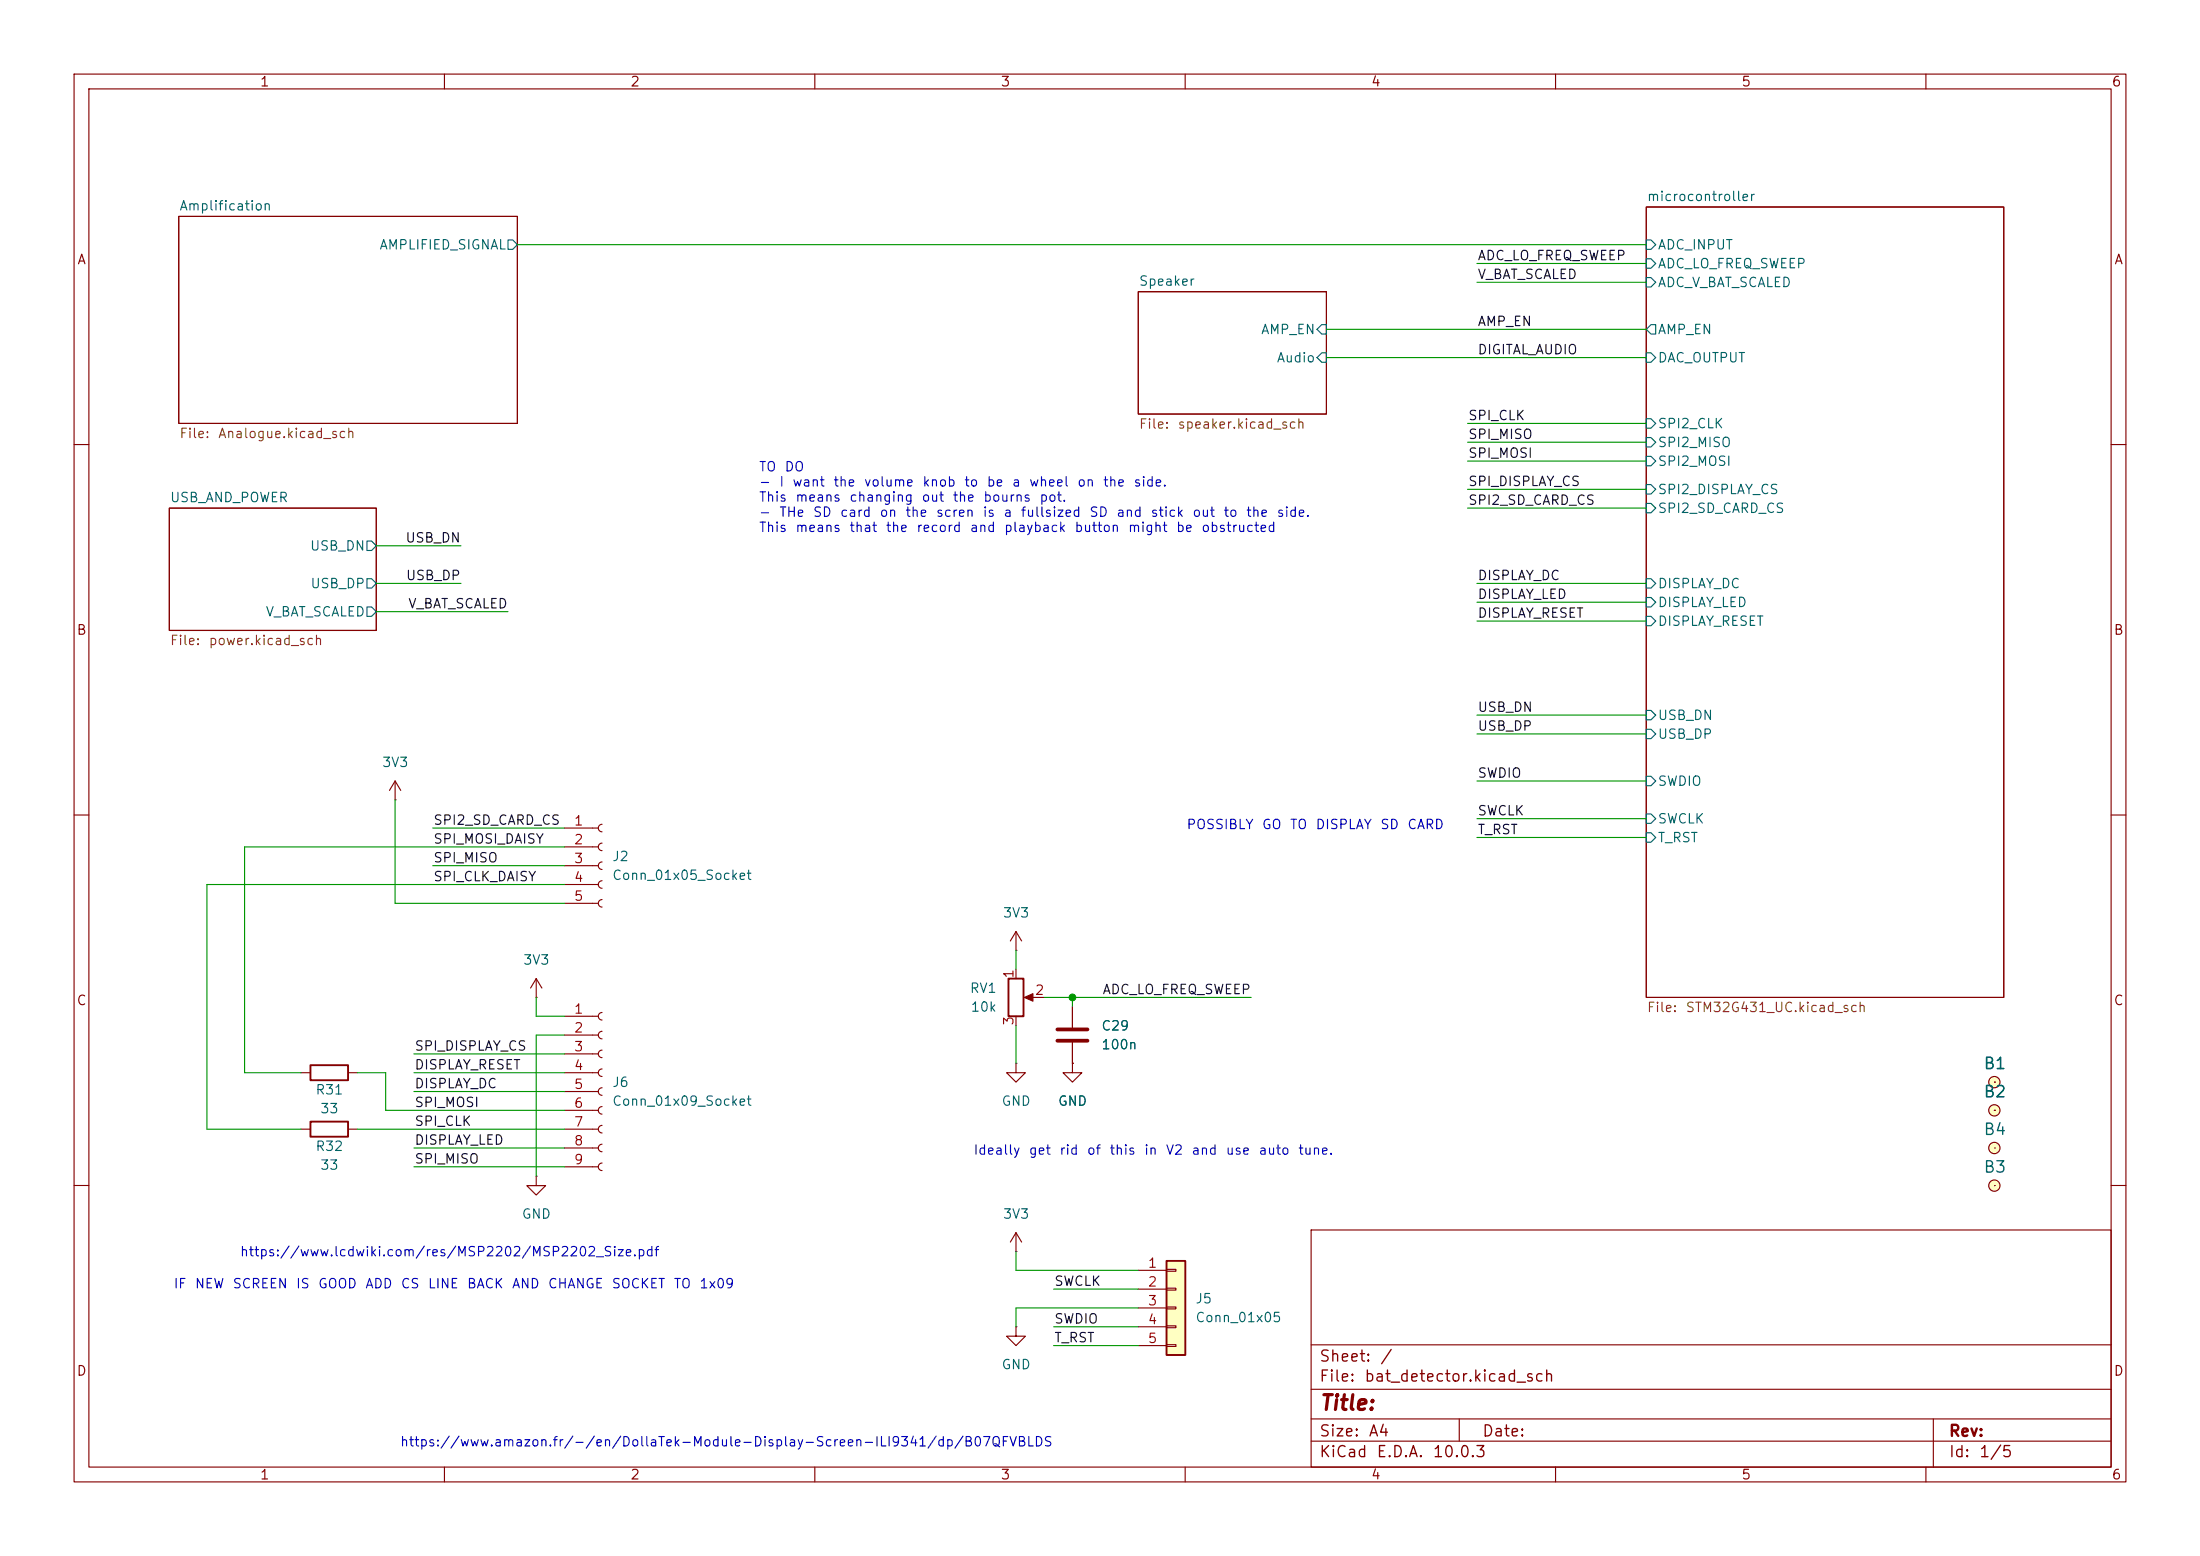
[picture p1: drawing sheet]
<svg xmlns="http://www.w3.org/2000/svg" width="297mm" height="210mm" viewBox="0 0 297 210" stroke-linecap="round" stroke-linejoin="round" font-family="sans-serif">
<g fill="none" stroke="#840000" stroke-width=".15">
<path d="M10 10h277v190h-277zM12 12h273v186h-273zM60 10v2M110 10v2M160 10v2M210 10v2M260 10v2M24.1 29.2h45.7v28h-45.7zM153.7 39.4h25.4v16.5h-25.4zM222.2 27.9h48.3v106.7h-48.3zM10 60h2M22.9 68.6h27.9v16.5h-27.9z"/>
<path d="M285 60h2M10 110h2M53.3 108h.1M53.3 105.4l-.7 1.3M53.3 105.4l.8 1.3M53.3 105.4v2.6M76.2 111.8h4.6M76.2 114.3h4.6M76.2 116.8h4.6M76.2 119.4h4.6M81.3 111.3a.51 .51 0 0 0-.5 .5 .51 .51 0 0 0 .5 .5M81.3 113.8a.51 .51 0 0 0-.5 .5 .51 .51 0 0 0 .5 .5"/>
<path d="M81.3 116.3a.51 .51 0 0 0-.5 .5 .51 .51 0 0 0 .5 .5M81.3 118.9a.51 .51 0 0 0-.5 .5 .51 .51 0 0 0 .5 .5M285 110h2M72.4 134.6h.1M72.4 132.1l-.8 1.3M72.4 132.1l.8 1.3M72.4 132.1v2.5M76.2 121.9h4.6M81.3 121.4a.51 .51 0 0 0-.5 .5 .51 .51 0 0 0 .5 .5M137.2 128.3h.1M137.2 125.7l-.8 1.3M137.2 125.7l.7 1.3"/>
<path d="M137.2 125.7v2.6M144.8 135.9v2.8M40.6 152.4h1.3M47 152.4h1.3M72.4 158.8v1.2h1.3l-1.3 1.3-1.3-1.3h1.3M72.4 158.8h.1M137.2 143.5v1.3h1.2l-1.2 1.3-1.3-1.3h1.3M137.2 143.5h.1M144.8 143.5v1.3h1.2l-1.2 1.3-1.3-1.3h1.3M144.8 143.5h.1M144.8 140.7v2.8M269.2 146.1h.1"/>
<path d="M10 160h2M137.2 168.9h.1M137.2 166.4v2.5M137.2 166.4l-.8 1.2M137.2 166.4l.7 1.2M177 166h108v32h-108zM269.2 160h.1M285 160h2M60 198v2M110 198v2M160 198v2M177 194.5h108"/>
<path d="M177 191.5h108M177 187.5h108M177 181.5h108M197 191.5v3M210 198v2M260 198v2M261 191.5v6.5"/>
<circle cx="269.2" cy="146" r=".76"/>
<circle cx="269.2" cy="160" r=".76"/>
</g>
<g fill="none" stroke="#006464" stroke-width=".15">
<path d="M68.6 32.4h.6l.6 .6-.6 .7h-.6zM222.2 32.4h.7l.6 .6-.6 .7h-.7zM222.2 34.9h.7l.6 .7-.6 .6h-.7zM222.2 37.5h.7l.6 .6-.6 .6h-.7zM177.8 48.3l.6-.7h.7v1.3h-.7zM177.8 44.5l.6-.7h.7v1.3h-.7zM222.2 47.6h.7l.6 .7-.6 .6h-.7zM222.2 56.5h.7l.6 .7-.6 .6h-.7zM222.2 59.1h.7l.6 .6-.6 .6h-.7zM222.9 43.8h.6v1.3h-.6l-.7-.6zM49.5 73h.7l.6 .7-.6 .6h-.7zM49.5 78.1h.7l.6 .6-.6 .7h-.7z"/>
<path d="M222.2 78.1h.7l.6 .6-.6 .7h-.7zM222.2 65.4h.7l.6 .6-.6 .7h-.7zM222.2 61.6h.7l.6 .6-.6 .7h-.7zM222.2 67.9h.7l.6 .7-.6 .6h-.7zM49.5 81.9h.7l.6 .7-.6 .6h-.7zM222.2 80.6h.7l.6 .7-.6 .6h-.7zM222.2 83.2h.7l.6 .6-.6 .7h-.7zM222.2 95.9h.7l.6 .6-.6 .7h-.7zM222.2 98.4h.7l.6 .7-.6 .6h-.7zM222.2 109.9h.7l.6 .6-.6 .6h-.7zM222.2 104.8h.7l.6 .6-.6 .6h-.7zM222.2 112.4h.7l.6 .6-.6 .7h-.7z"/>
</g>
<g fill="#ffffc2" stroke="#ffffc2" stroke-width=".14">
<circle cx="269.2" cy="160" r=".76"/>
<circle cx="269.2" cy="146" r=".76"/>
</g>
<path d="M41.9 151.4h5.1v2h-5.1z" fill="none" stroke="#840000" stroke-width=".25"/>
<path d="M142.7 138.9h4.1M142.7 140.5h4.1" fill="none" stroke="#840000" stroke-width=".51"/>
<path d="M157.5 170.2h2.5v12.7h-2.5z" fill="#ffffc2"/>
<path d="M136.1 132.1h2.1v5.1h-2.1zM41.9 143.8h5.1v2h-5.1zM157.5 170.2h2.5v12.7h-2.5z" fill="none" stroke="#840000" stroke-width=".25"/>
<g fill="none" stroke="#840000" stroke-width=".15">
<path d="M76.2 137.2h4.6M76.2 139.7h4.6M81.3 136.7a.51 .51 0 0 0-.5 .5 .51 .51 0 0 0 .5 .5M81.3 139.2a.51 .51 0 0 0-.5 .5 .51 .51 0 0 0 .5 .5M137.2 130.8v1.3M137.2 137.2v1.2M138.7 134.6h2.3M144.8 135.9v2.8M40.6 144.8h1.3M47 144.8h1.3M76.2 144.8h4.6M76.2 142.2h4.6"/>
<path d="M76.2 147.3h4.6M76.2 149.9h4.6M76.2 152.4h4.6M76.2 154.9h4.6M76.2 157.5h4.6M81.3 141.7a.51 .51 0 0 0-.5 .5 .51 .51 0 0 0 .5 .5M81.3 144.3a.51 .51 0 0 0-.5 .5 .51 .51 0 0 0 .5 .5M81.3 146.8a.51 .51 0 0 0-.5 .5 .51 .51 0 0 0 .5 .5M81.3 149.4a.51 .51 0 0 0-.5 .5 .51 .51 0 0 0 .5 .5M81.3 151.9a.51 .51 0 0 0-.5 .5 .51 .51 0 0 0 .5 .5M81.3 154.4a.51 .51 0 0 0-.5 .5 .51 .51 0 0 0 .5 .5M81.3 157a.51 .51 0 0 0-.5 .5 .51 .51 0 0 0 .5 .5"/>
<path d="M144.8 143.5h.1M144.8 140.7v2.8M269.2 154.9h.1M269.2 149.9h.1M269.2 146.1h.1M137.2 179.1v1.2h1.2l-1.2 1.3-1.3-1.3h1.3M137.2 179.1h.1M153.7 171.5h3.8M153.7 174h3.8M153.7 176.5h3.8M153.7 179.1h3.8M157.5 171.3h1.2v.3h-1.2z"/>
<path d="M157.5 173.9h1.2v.2h-1.2zM157.5 176.4h1.2v.3h-1.2zM157.5 178.9h1.2v.3h-1.2zM153.7 181.6h3.8M157.5 181.5h1.2v.2h-1.2z"/>
<circle cx="269.2" cy="154.9" r=".76"/>
<circle cx="269.2" cy="149.9" r=".76"/>
</g>
<path d="M138.3 134.6l1.1-.5v1z" fill="#840000" stroke="#840000" stroke-width=".15"/>
<g fill="#ffffc2" stroke="#ffffc2" stroke-width=".14">
<circle cx="269.2" cy="154.9" r=".76"/>
<circle cx="269.2" cy="149.9" r=".76"/>
</g>
<g fill="none" stroke="#009600" stroke-width=".15">
<path d="M69.8 33h152.4M199.4 35.6h22.8M199.4 38.1h22.8M179.1 48.3h43.1M179.1 44.5h43.1M198.1 59.7h24.1M198.1 57.2h24.1M50.8 78.7h11.4M50.8 73.7h11.4M198.1 62.2h24.1M198.1 68.6h24.1M198.1 66h24.1"/>
<path d="M199.4 78.7h22.8M50.8 82.6h17.8M199.4 83.8h22.8M199.4 99.1h22.8M199.4 81.3h22.8M199.4 96.5h22.8M53.3 108v13.9h22.9M58.4 116.8h17.8M58.4 111.8h17.8M76.2 114.3h-43.2v30.5h7.6M76.2 119.4h-48.3v33h12.7M199.4 113h22.8"/>
<path d="M199.4 105.4h22.8M199.4 110.5h22.8M72.4 134.6v2.6h3.8M76.2 139.7h-3.8v19.1M137.2 128.3v2.5M137.2 138.4v5.1M141 134.6h27.9M144.8 134.6v1.3M48.3 144.8h3.8v5.1h24.1M48.3 152.4h27.9M55.9 157.5h20.3M55.9 144.8h20.3"/>
<path d="M55.9 142.2h20.3M55.9 154.9h20.3M55.9 147.3h20.3M137.2 168.9v2.6h16.5M142.2 174h11.5M142.2 179.1h11.5M153.7 176.5h-16.5v2.6M142.2 181.6h11.5"/>
</g>
<circle cx="144.8" cy="134.6" r=".46" fill="#009600" stroke="#009600" stroke-width=".14"/>
<text font-size="2" fill="#840000" x="178" y="190.8">Title:</text>
<g font-size="1.5" fill="#006464">
<text x="267.7" y="144.7">B1</text>
<text x="267.7" y="148.5">B2</text>
<text x="267.7" y="153.6">B4</text>
<text x="267.7" y="158.6">B3</text>
</g>
<g font-size="1.5" fill="#840000">
<text x="178" y="184.2">Sheet:</text>
<text x="186.2" y="184.2">/</text>
<text x="178" y="186.9">File:</text>
<text x="184.1" y="186.9">bat_detector.kicad_sch</text>
<text x="178" y="197.1">KiCad</text>
<text x="178" y="194.3">Size:</text>
<text x="184.7" y="194.3">A4</text>
<text x="185.7" y="197.1">E.D.A.</text>
<text x="193.3" y="197.1">10.0.3</text>
<text x="200" y="194.3">Date:</text>
<text x="263" y="194.3">Rev:</text>
<text x="263" y="197.1">Id:</text>
<text x="267.1" y="197.1">1/5</text>
</g>
<g font-size="1.3" fill="#840000">
<text x="35" y="12">1</text>
<text x="85" y="12">2</text>
<text x="135" y="12">3</text>
<text x="185" y="12">4</text>
<text x="235" y="12">5</text>
<text x="285" y="12">6</text>
<text x="10.3" y="36">A</text>
<text x="285.3" y="36">A</text>
<text x="10.3" y="86">B</text>
<text x="285.3" y="86">B</text>
<text x="10.3" y="136">C</text>
<text x="285.3" y="136">C</text>
<text x="10.3" y="186">D</text>
<text x="285.3" y="186">D</text>
<text x="35" y="200">1</text>
<text x="85" y="200">2</text>
<text x="135" y="200">3</text>
<text x="185" y="200">4</text>
<text x="235" y="200">5</text>
<text x="285" y="200">6</text>
</g>
<g font-size="1.3" fill="#006464">
<text x="24.1" y="28.7">Amplification</text>
<text x="222.2" y="27.5">microcontroller</text>
<text x="51.1" y="34">AMPLIFIED_SIGNAL</text>
<text x="223.7" y="34">ADC_INPUT</text>
<text x="153.7" y="38.9">Speaker</text>
<text x="223.7" y="36.5">ADC_LO_FREQ_SWEEP</text>
<text x="223.7" y="39.1">ADC_V_BAT_SCALED</text>
<text x="170.1" y="45.4">AMP_EN</text>
<text x="223.7" y="45.4">AMP_EN</text>
<text x="172.3" y="49.2">Audio</text>
<text x="223.7" y="49.2">DAC_OUTPUT</text>
<text x="223.7" y="58.1">SPI2_CLK</text>
<text x="223.7" y="60.7">SPI2_MISO</text>
<text x="223.7" y="63.2">SPI2_MOSI</text>
<text x="22.9" y="68.1">USB_AND_POWER</text>
<text x="223.7" y="67">SPI2_DISPLAY_CS</text>
<text x="223.7" y="69.6">SPI2_SD_CARD_CS</text>
<text x="41.8" y="74.6">USB_DN</text>
<text x="35.8" y="83.5">V_BAT_SCALED</text>
<text x="41.8" y="79.7">USB_DP</text>
<text x="223.7" y="79.7">DISPLAY_DC</text>
<text x="223.7" y="82.3">DISPLAY_LED</text>
<text x="223.7" y="84.8">DISPLAY_RESET</text>
<text x="223.7" y="97.5">USB_DN</text>
<text x="223.7" y="100">USB_DP</text>
<text x="51.5" y="103.8">3V3</text>
<text x="223.7" y="106.4">SWDIO</text>
<text x="223.7" y="111.5">SWCLK</text>
<text x="82.6" y="116.5">J2</text>
<text x="82.6" y="119.1">Conn_01x05_Socket</text>
<text x="223.7" y="114">T_RST</text>
<text x="135.3" y="124.2">3V3</text>
<text x="70.5" y="130.5">3V3</text>
<text x="130.8" y="134.3">RV1</text>
<text x="131" y="136.9">10k</text>
<text x="148.6" y="141.9">100n</text>
<text x="148.6" y="139.4">C29</text>
<text x="42.5" y="148">R31</text>
<text x="82.6" y="147">J6</text>
<text x="82.6" y="149.6">Conn_01x09_Socket</text>
<text x="135.1" y="149.6">GND</text>
<text x="142.7" y="149.6">GND</text>
<text x="42.5" y="155.7">R32</text>
<text x="43.1" y="150.6">33</text>
<text x="43.1" y="158.2">33</text>
<text x="70.4" y="164.8">GND</text>
<text x="135.3" y="164.8">3V3</text>
<text x="161.3" y="176.2">J5</text>
<text x="161.3" y="178.8">Conn_01x05</text>
<text x="135.1" y="185.1">GND</text>
</g>
<g font-size="1.3" fill="#0f0f0f">
<text x="199.4" y="35.4">ADC_LO_FREQ_SWEEP</text>
<text x="199.4" y="38">V_BAT_SCALED</text>
<text x="199.4" y="44.3">AMP_EN</text>
<text x="199.4" y="48.1">DIGITAL_AUDIO</text>
<text x="198.1" y="57">SPI_CLK</text>
<text x="198.1" y="59.6">SPI_MISO</text>
<text x="198.1" y="62.1">SPI_MOSI</text>
<text x="198.1" y="65.9">SPI_DISPLAY_CS</text>
<text x="198.1" y="68.5">SPI2_SD_CARD_CS</text>
<text x="54.6" y="73.5">USB_DN</text>
<text x="54.7" y="78.6">USB_DP</text>
<text x="55" y="82.4">V_BAT_SCALED</text>
<text x="199.4" y="83.7">DISPLAY_RESET</text>
<text x="199.4" y="78.6">DISPLAY_DC</text>
<text x="199.4" y="81.2">DISPLAY_LED</text>
<text x="199.4" y="96.4">USB_DN</text>
<text x="199.4" y="98.9">USB_DP</text>
<text x="199.4" y="105.3">SWDIO</text>
<text x="58.4" y="111.6">SPI2_SD_CARD_CS</text>
<text x="199.4" y="110.4">SWCLK</text>
<text x="199.4" y="112.9">T_RST</text>
<text x="58.4" y="116.7">SPI_MISO</text>
<text x="58.4" y="119.3">SPI_CLK_DAISY</text>
<text x="58.4" y="114.2">SPI_MOSI_DAISY</text>
<text x="148.7" y="134.5">ADC_LO_FREQ_SWEEP</text>
<text x="55.9" y="142.1">SPI_DISPLAY_CS</text>
<text x="55.9" y="144.7">DISPLAY_RESET</text>
<text x="55.9" y="147.2">DISPLAY_DC</text>
<text x="55.9" y="149.7">SPI_MOSI</text>
<text x="55.9" y="152.3">SPI_CLK</text>
<text x="55.9" y="154.8">DISPLAY_LED</text>
<text x="55.9" y="157.4">SPI_MISO</text>
<text x="142.2" y="173.9">SWCLK</text>
<text x="142.2" y="178.9">SWDIO</text>
<text x="142.2" y="181.5">T_RST</text>
</g>
<g font-size="1.3" fill="#725600">
<text x="24.1" y="59.4">File:</text>
<text x="29.4" y="59.4">Analogue.kicad_sch</text>
<text x="153.7" y="58.2">File:</text>
<text x="158.9" y="58.2">speaker.kicad_sch</text>
<text x="22.9" y="87.4">File:</text>
<text x="28.1" y="87.4">power.kicad_sch</text>
<text x="222.2" y="136.9">File:</text>
<text x="227.5" y="136.9">STM32G431_UC.kicad_sch</text>
</g>
<g font-size="1.3" fill="#0000c2">
<text x="102.4" y="63.9">TO</text>
<text x="102.4" y="66">-</text>
<text x="105.1" y="66">I</text>
<text x="105.8" y="63.9">DO</text>
<text x="106.9" y="66">want</text>
<text x="112.4" y="66">the</text>
<text x="116.5" y="66">volume</text>
<text x="124.4" y="66">knob</text>
<text x="130.1" y="66">to</text>
<text x="133.1" y="66">be</text>
<text x="136.5" y="66">a</text>
<text x="138.8" y="66">wheel</text>
<text x="145.3" y="66">on</text>
<text x="148.8" y="66">the</text>
<text x="152.9" y="66">side.</text>
<text x="102.4" y="68">This</text>
<text x="102.4" y="70.1">-</text>
<text x="105.1" y="70.1">THe</text>
<text x="107.3" y="68">means</text>
<text x="109.7" y="70.1">SD</text>
<text x="113.3" y="70.1">card</text>
<text x="114.6" y="68">changing</text>
<text x="118.7" y="70.1">on</text>
<text x="122.1" y="70.1">the</text>
<text x="124.3" y="68">out</text>
<text x="126.3" y="70.1">scren</text>
<text x="128.5" y="68">the</text>
<text x="132.6" y="70.1">is</text>
<text x="132.6" y="68">bourns</text>
<text x="135.4" y="70.1">a</text>
<text x="137.7" y="70.1">fullsized</text>
<text x="140.2" y="68">pot.</text>
<text x="147" y="70.1">SD</text>
<text x="150.6" y="70.1">and</text>
<text x="155.2" y="70.1">stick</text>
<text x="160.9" y="70.1">out</text>
<text x="165.1" y="70.1">to</text>
<text x="168.1" y="70.1">the</text>
<text x="172.3" y="70.1">side.</text>
<text x="102.4" y="72.1">This</text>
<text x="107.3" y="72.1">means</text>
<text x="114.6" y="72.1">that</text>
<text x="119.5" y="72.1">the</text>
<text x="123.6" y="72.1">record</text>
<text x="130.8" y="72.1">and</text>
<text x="135.5" y="72.1">playback</text>
<text x="145" y="72.1">button</text>
<text x="152.2" y="72.1">might</text>
<text x="158.7" y="72.1">be</text>
<text x="162.1" y="72.1">obstructed</text>
<text x="160.1" y="112.2">POSSIBLY</text>
<text x="170.3" y="112.2">GO</text>
<text x="174" y="112.2">TO</text>
<text x="177.5" y="112.2">DISPLAY</text>
<text x="186.2" y="112.2">SD</text>
<text x="189.9" y="112.2">CARD</text>
<text x="131.3" y="156.2">Ideally</text>
<text x="138.8" y="156.2">get</text>
<text x="142.9" y="156.2">rid</text>
<text x="146.6" y="156.2">of</text>
<text x="149.7" y="156.2">this</text>
<text x="154.4" y="156.2">in</text>
<text x="157.3" y="156.2">V2</text>
<text x="160.8" y="156.2">and</text>
<text x="165.4" y="156.2">use</text>
<text x="169.8" y="156.2">auto</text>
<text x="175.2" y="156.2">tune.</text>
<text x="32.3" y="169.9">https://www.lcdwiki.com/res/MSP2202/MSP2202_Size.pdf</text>
<text x="23.3" y="174.2">IF</text>
<text x="26.2" y="174.2">NEW</text>
<text x="31.3" y="174.2">SCREEN</text>
<text x="39.9" y="174.2">IS</text>
<text x="42.8" y="174.2">GOOD</text>
<text x="49.2" y="174.2">ADD</text>
<text x="54" y="174.2">CS</text>
<text x="57.7" y="174.2">LINE</text>
<text x="62.9" y="174.2">BACK</text>
<text x="69" y="174.2">AND</text>
<text x="73.9" y="174.2">CHANGE</text>
<text x="82.5" y="174.2">SOCKET</text>
<text x="90.9" y="174.2">TO</text>
<text x="94.3" y="174.2">1x09</text>
<text x="53.9" y="195.5">https://www.amazon.fr/-/en/DollaTek-Module-Display-Screen-ILI9341/dp/B07QFVBLDS</text>
</g>
<g font-size="1.3" fill="#a90000">
<text x="77.4" y="111.7">1</text>
<text x="77.4" y="114.3">2</text>
<text x="77.4" y="116.8">3</text>
<text x="77.4" y="119.4">4</text>
<text x="77.4" y="121.9">5</text>
<text x="77.4" y="137.1">1</text>
<text x="137.1" y="132.2" transform="rotate(-90 137.1 132.2)">1</text>
<text x="139.6" y="134.6">2</text>
<text x="77.4" y="139.7">2</text>
<text x="77.4" y="142.2">3</text>
<text x="137.1" y="138.5" transform="rotate(-90 137.1 138.5)">3</text>
<text x="77.4" y="144.8">4</text>
<text x="77.4" y="147.3">5</text>
<text x="77.4" y="149.8">6</text>
<text x="77.4" y="152.4">7</text>
<text x="77.4" y="154.9">8</text>
<text x="77.4" y="157.5">9</text>
<text x="154.9" y="171.4">1</text>
<text x="154.9" y="174">2</text>
<text x="154.9" y="176.5">3</text>
<text x="154.9" y="179">4</text>
<text x="154.9" y="181.6">5</text>
</g>
</svg>
